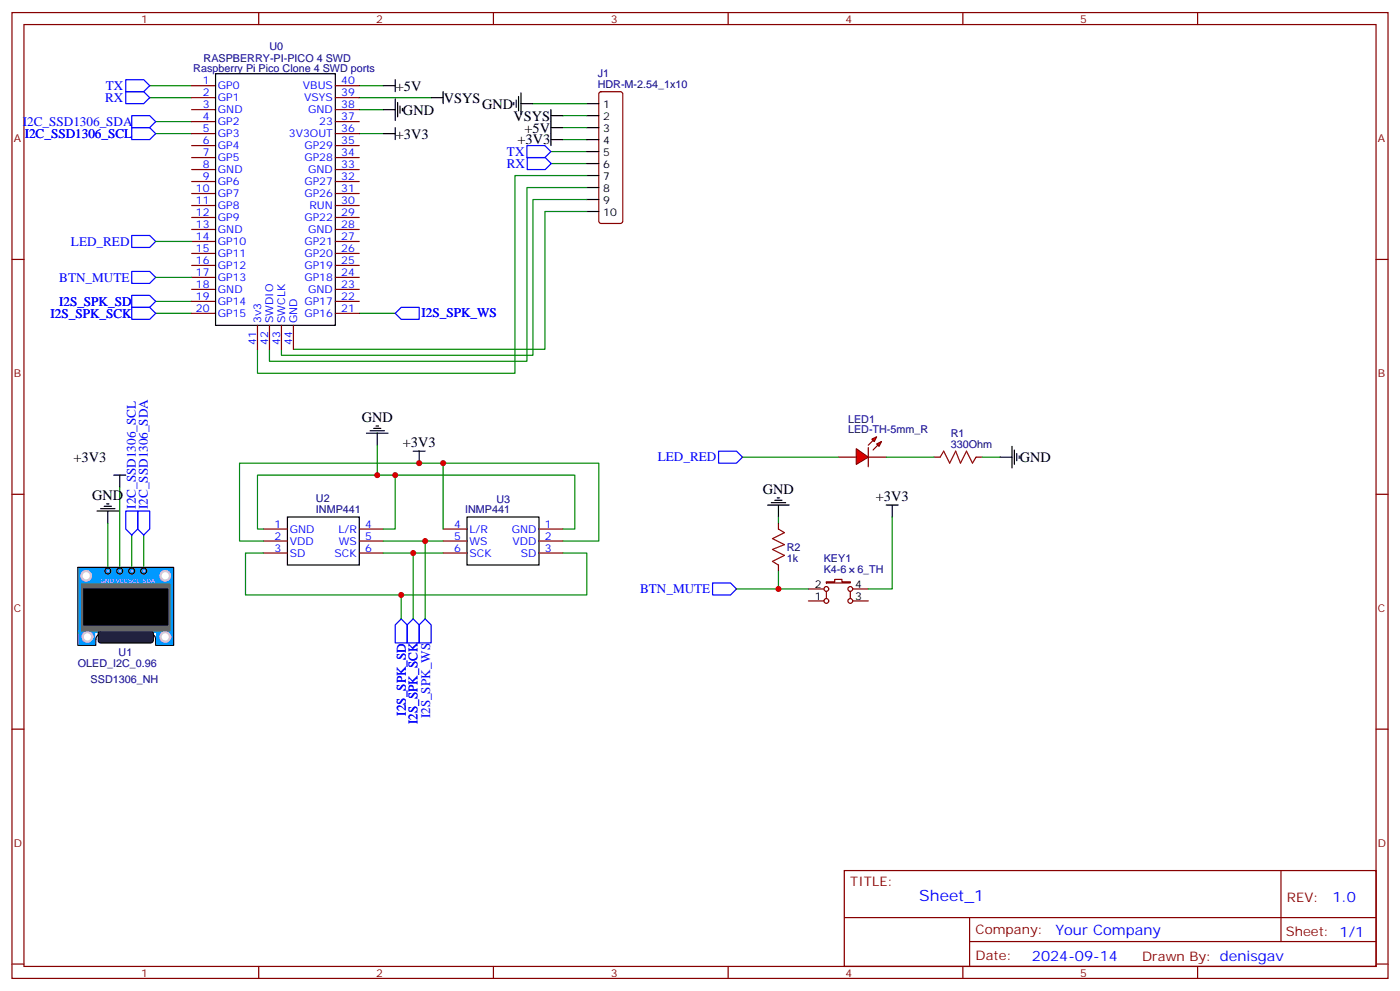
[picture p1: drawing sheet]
<svg xmlns="http://www.w3.org/2000/svg" width="412mm" height="292mm" viewBox="0 0 412 292" stroke-linecap="round" stroke-linejoin="round" font-family="sans-serif">
<g fill="none" stroke="#870000" stroke-width=".35">
<path d="M3.5 3.7h405.4v284.3h-405.4zM7.1 7.2h398.2v277.3h-398.2zM76.2 3.7v3.5M145.3 3.7v3.5M214.5 3.7v3.5M283.6 3.7v3.5M352.8 3.7v3.5M56.4 25.2h7.1M56.4 28.8h7.1M56.4 32.3h7.1M56.4 35.8h7.1M56.4 39.3h7.1"/>
<path d="M98.8 25.2h7M98.8 28.8h7M98.8 32.3h7M98.8 35.8h7M98.8 39.3h7M176.6 27.2l.5-.2h5.6l.5 .2 .2 .5v37.4l-.2 .5-.5 .2h-5.6l-.5-.2-.2-.5v-37.4zM56.4 42.9h7.1M56.4 46.4h7.1M56.4 49.9h7.1M56.4 53.4h7.1M56.4 57h7.1M98.8 42.9h7"/>
<path d="M98.8 46.4h7M98.8 49.9h7M98.8 53.4h7M98.8 57h7M3.5 76.4h3.6M56.4 60.5h7.1M56.4 64h7.1M56.4 67.6h7.1M56.4 71.1h7.1M56.4 74.6h7.1M56.4 78.1h7.1M98.8 60.5h7"/>
<path d="M98.8 64h7M98.8 67.6h7M98.8 71.1h7M98.8 74.6h7M98.8 78.1h7M405.3 76.4h3.6M56.4 81.7h7.1M56.4 85.2h7.1M56.4 88.7h7.1M56.4 92.3h7.1M75.8 95.8v7M79.4 95.8v7"/>
<path d="M82.9 95.8v7M86.4 95.8v7M98.8 81.7h7M98.8 85.2h7M98.8 88.7h7M98.8 92.3h7M3.5 145.5h3.6M405.3 145.5h3.6M3.5 214.7h3.6M405.3 214.7h3.6M248.7 256.3h156.6v28.2h-156.6zM377.3 256.3v20.9"/>
<path d="M248.7 270.1h156.5M285.6 277.2h119.6M285.6 270.1v14.2M3.5 283.8h3.6M76.2 284.5v3.5M145.3 284.5v3.5M214.5 284.5v3.5M283.6 284.5v3.5M352.8 284.5v3.5M405.3 283.8h3.6"/>
</g>
<g fill="none" stroke="#008700" stroke-width=".35">
<path d="M44.1 28.8h12.3M44.1 25.2h12.3M45.9 39.3h10.5M45.9 35.8h10.5M105.8 28.8h21.2M105.8 25.2h7.1M105.8 39.3h7.1M105.8 32.3h7.1M157 30.5h15.9M165.8 37.6h7.1M165.8 34h7.1M162.3 44.6h10.6"/>
<path d="M162.3 48.2h10.6M165.8 41.1h7.1M172.9 58.7h-15.9v45.9h-74.1v-1.8M172.9 55.2h-17.7v51.2h-75.8v-3.6M172.9 51.7h-21.2v58.2h-75.9v-7.1M172.9 62.3h-12.4v40.5h-74.1M45.9 92.3h10.5M45.9 88.7h10.5M105.8 92.3h10.6M31.7 154v14.1M35.3 143.4v24.7M38.8 157.5v10.6"/>
<path d="M42.3 157.5v10.6"/>
</g>
<g fill="none" stroke="#000" stroke-width=".35">
<path d="M63.5 21.7h35.3v74.1h-35.3zM112.9 39.3h3.5M112.9 32.3h3.5M112.9 25.2h3.5M116.4 23.5v3.5M116.4 29.1v6.4M116.4 37.6v3.5M117.1 30.2v4.2M117.8 31.2v2.1M118.5 31.9v.7M127 28.8h3.5M130.5 27v3.5"/>
<path d="M151.3 30.2v.7M152 29.5v2.1M152.8 28.4v4.2M153.5 30.5h3.5M153.5 27.3v6.4M162.3 32.3v10.6M162.3 34h3.5M162.3 37.6h3.5M172.9 30.5h3.5M172.9 34h3.5M172.9 37.6h3.5M162.3 41.1h3.5"/>
<path d="M172.9 41.1h3.5M172.9 44.6h3.5M172.9 48.2h3.5M172.9 51.7h3.5M172.9 55.2h3.5M172.9 58.7h3.5M172.9 62.3h3.5M33.5 139.9h3.5M35.3 139.9v3.5M28.6 150.5h6.3M29.6 149.8h4.3M30.7 149h2.1"/>
<path d="M31.4 148.3h.7M31.7 150.5v3.5"/>
</g>
<path d="M37 27h5.3l1.8 1.8-1.8 1.7h-5.3zM37 23.5h5.3l1.8 1.7-1.8 1.8h-5.3zM38.8 34h5.3l1.8 1.8-1.8 1.8h-5.3zM38.8 37.6h5.3l1.8 1.7-1.8 1.8h-5.3zM155.2 42.9h5.3l1.8 1.7-1.8 1.8h-5.3zM155.3 46.4h5.3l1.8 1.8-1.8 1.7h-5.3zM38.8 87h5.3l1.8 1.7-1.8 1.8h-5.3zM38.8 90.5h5.3l1.8 1.8-1.8 1.7h-5.3zM116.4 92.3l1.8-1.8h5.3v3.5h-5.3zM37 150.5h3.6v5.3l-1.8 1.7-1.8-1.7zM40.6 150.5h3.5v5.3l-1.8 1.7-1.7-1.7z" fill="none" stroke="#00f" stroke-width=".35"/>
<path d="M22.9 167h28.3v19.4h-28.3z" fill="#09f" stroke="#fff" stroke-width=".35"/>
<path d="M22.9 167h28.3v23h-5.3v-1.8" fill="none" stroke="#000" stroke-width=".35"/>
<g fill="#fff">
<circle cx="42.3" cy="168.1" r=".18"/>
<circle cx="38.8" cy="168.1" r=".18"/>
<circle cx="31.7" cy="168.1" r=".18"/>
<circle cx="35.3" cy="168.1" r=".18"/>
</g>
<g fill="#fff" stroke="#ccc" stroke-width=".71">
<circle cx="25.4" cy="169.5" r="1.41"/>
<circle cx="48.7" cy="169.5" r="1.41"/>
</g>
<path d="M30.2 186.4a1.91 1.91 0 0 0-2 1.8M44.1 186.4a1.91 1.91 0 0 1 1.8 2" fill="none" stroke="#000" stroke-width=".35"/>
<path d="M30 186.4h14.1z" fill="#09f" stroke="#000" stroke-width=".35"/>
<g fill="none" stroke="#000" stroke-width=".35">
<path d="M22.9 167v23h5.3v-1.8"/>
<circle cx="31.8" cy="168.1" r=".88"/>
<circle cx="35.3" cy="168.1" r=".88"/>
<circle cx="38.8" cy="168.1" r=".88"/>
<circle cx="42.3" cy="168.1" r=".88"/>
</g>
<path d="M46.2 185.4h4.6v4.2h-4.6z" fill="#09f" stroke="#09f" stroke-width=".35"/>
<circle cx="48.7" cy="187.5" r="1.41" fill="#fff" stroke="#ccc" stroke-width=".71"/>
<path d="M23.3 185.4h4.6v4.2h-4.6z" fill="#09f" stroke="#09f" stroke-width=".35"/>
<circle cx="25.8" cy="187.5" r="1.41" fill="#fff" stroke="#ccc" stroke-width=".71"/>
<path d="M29.2 185.9l.4-.2h14.8l.7 .5 .1 2.4-.3 .5-.5 .2h-14.8l-.5-.3-.2-.4v-2.2z" fill="#333" stroke="#000" stroke-width=".35"/>
<path d="M24 172h26.1v13.7h-26.1z" fill="#666" stroke="#666" stroke-width=".35"/>
<path d="M24.7 173.4h24.7v10.6h-24.7z" fill="#000" stroke="#000" stroke-width=".35"/>
<path d="M107.9 127.5h6.4M109 126.8h4.2M110.1 126.1h2.1M110.8 125.4h.7M111.1 127.5v3.6M121.7 132.8h3.5M123.5 132.8v3.5M84.7 152.2h21.1v14.1h-21.1zM137.6 152.2h21.1v14.1h-21.1z" fill="none" stroke="#000" stroke-width=".35"/>
<path d="M77.6 155.8h7.1M77.6 159.3h7.1M105.8 155.8h7.1M105.8 159.3h7.1M130.5 155.8h7.1M130.5 159.3h7.1M158.7 155.8h7.1M158.7 159.3h7.1M77.6 162.8h7.1M105.8 162.8h7.1M130.5 162.8h7.1M158.7 162.8h7.1" fill="none" stroke="#870000" stroke-width=".35"/>
<path d="M118.2 182.2l1.7 1.8v5.3h-3.5v-5.3zM119.9 184l1.8-1.8 1.8 1.8v5.3h-3.6zM125.2 182.2l1.8 1.8v5.3h-3.5v-5.3z" fill="none" stroke="#00f" stroke-width=".35"/>
<path d="M111.1 131.1v8.8M116.4 139.9v15.9h-3.5M130.5 136.3v19.5M77.6 155.8h-1.8v-15.9h93.5v15.9h-3.5M112.9 159.3h12.3M130.5 159.3h-5.3v22.9M77.6 162.8h-5.3v12.4h45.9v7M112.9 162.8h8.8v19.4M121.7 162.8h8.8M165.8 162.8h7.1v12.4h-54.7" fill="none" stroke="#008700" stroke-width=".35"/>
<g fill="#f00" stroke="#870000" stroke-width=".35">
<path d="M252.2 132.1l3.6 2.5-3.6 2.1z"/>
<path d="M255.8 131.8v5.6z"/>
</g>
<g fill="#870000" stroke="#870000" stroke-width=".35">
<path d="M255.8 131.1l1.4-1.5z"/>
<path d="M257.2 132.5l1.4-1.4z"/>
</g>
<g fill="#f00" stroke="#870000" stroke-width=".35">
<path d="M256.8 129.3l1.4-.7-.7 1.4z"/>
<path d="M258.2 130.7l1.4-.7-.7 1.4z"/>
</g>
<g fill="none" stroke="#870000" stroke-width=".35">
<path d="M246.9 134.6h5.3M255.8 134.6h5.3M275.2 134.6h1.7M287.5 134.6h1.8M229.3 154v1.8M229.3 166.3v1.8M238.1 176.9h4.6M238.1 173.4h4.6M243.4 171.3h2.5v-.7h2.1v.7h2.5v.3h-7.1zM243.4 174.1v2.1M250.5 174.1v2.1M251.2 176.9h4.6"/>
<path d="M251.2 173.4h4.6"/>
<circle cx="243.4" cy="173.4" r=".71"/>
<circle cx="243.4" cy="176.9" r=".71"/>
<circle cx="250.5" cy="173.4" r=".71"/>
<circle cx="250.5" cy="176.9" r=".71"/>
</g>
<path d="M276.9 134.6l1.1-1.8 1.8 3.5 1.7-3.5 1.4 3.5 1.8-3.5 1.8 3.5 1-1.7M229.3 155.8l1.8 1-3.6 1.8 3.6 1.7-3.6 1.4 3.6 1.8-3.6 1.8 1.8 1" fill="none" stroke="#a10000" stroke-width=".35"/>
<path d="M38.8 69.3h5.3l1.8 1.8-1.8 1.7h-5.3zM38.8 79.9h5.3l1.8 1.8-1.8 1.7h-5.3zM211.7 132.8h5.3l1.7 1.8-1.7 1.7h-5.3zM209.9 171.6h5.3l1.8 1.8-1.8 1.8h-5.3z" fill="none" stroke="#00f" stroke-width=".35"/>
<path d="M294.6 134.6h3.5M298.1 131.4v6.4M298.8 132.5v4.2M299.5 133.5v2.1M300.2 134.2v.7M226.1 148.7h6.4M227.2 148h4.2M228.2 147.3h2.2M229 146.6h.7M229.3 148.7v3.5M261.1 148.7h3.5M262.8 148.7v3.5" fill="none" stroke="#000" stroke-width=".35"/>
<path d="M45.9 71.1h10.5M45.9 81.7h10.5M218.7 134.6h28.2M261.1 134.6h14.1M289.3 134.6h5.3M77.6 159.3h-7v-23h105.8v23h-10.6M229.3 152.2v1.8M262.8 152.2v21.2h-7M217 173.4h21.1M229.3 168.1v5.3" fill="none" stroke="#008700" stroke-width=".35"/>
<g fill="#c00">
<circle cx="111.1" cy="139.9" r=".88"/>
<circle cx="118.2" cy="175.2" r=".88"/>
<circle cx="121.7" cy="162.8" r=".88"/>
<circle cx="125.2" cy="159.3" r=".88"/>
<circle cx="116.4" cy="139.9" r=".88"/>
<circle cx="229.3" cy="173.4" r=".88"/>
<circle cx="130.5" cy="136.3" r=".88"/>
<circle cx="123.5" cy="136.3" r=".88"/>
</g>
<text font-size="4.6" fill="#00f" x="270.8" y="265.3">Sheet_1</text>
<g font-size="4.2">
<text x="116.6" y="26.7">+5V</text>
<text x="118.7" y="33.8">GND</text>
<text x="130.7" y="30.2">VSYS</text>
<text x="142" y="32">GND</text>
<text x="151.3" y="35.5">VSYS</text>
<text x="116.6" y="40.8">+3V3</text>
<text x="154.5" y="39.1">+5V</text>
<text x="152.4" y="42.5">+3V3</text>
<text x="106.5" y="124.2">GND</text>
<text x="118.6" y="131.6">+3V3</text>
<text x="21.6" y="136">+3V3</text>
<text x="300.4" y="136">GND</text>
<text x="27.2" y="147.3">GND</text>
<text x="224.7" y="145.4">GND</text>
<text x="258" y="147.5">+3V3</text>
</g>
<g font-size="4.2" fill="#00f">
<text x="392.5" y="265.6">1.0</text>
<text x="310.9" y="275.1">Your Company</text>
<text x="304" y="282.9">2024-09-14</text>
</g>
<g font-size="3.9" fill="#00f">
<text x="31.2" y="26.5">TX</text>
<text x="31" y="30">RX</text>
<text x="6.7" y="37.1">I2C_SSD1306_SDA</text>
<text x="7.3" y="40.7">I2C_SSD1306_SCL</text>
<text x="149.3" y="45.9">TX</text>
<text x="149.3" y="49.4">RX</text>
<text x="20.9" y="72.4">LED_RED</text>
<text x="17.5" y="82.9">BTN_MUTE</text>
<text x="14.9" y="93.6">I2S_SPK_SCK</text>
<text x="17.4" y="90">I2S_SPK_SD</text>
<text x="124.2" y="93.4">I2S_SPK_WS</text>
<text x="193.8" y="135.9">LED_RED</text>
<text x="40" y="149.8" transform="rotate(-90 40 149.8)">I2C_SSD1306_SCL</text>
<text x="43.5" y="149.9" transform="rotate(-90 43.5 149.9)">I2C_SSD1306_SDA</text>
<text x="188.6" y="174.7">BTN_MUTE</text>
<text x="119.5" y="210.7" transform="rotate(-90 119.5 210.7)">I2S_SPK_SD</text>
<text x="123" y="213.2" transform="rotate(-90 123 213.2)">I2S_SPK_SCK</text>
<text x="126.7" y="211.5" transform="rotate(-90 126.7 211.5)">I2S_SPK_WS</text>
</g>
<g font-size="3.9" fill="#800">
<text x="250.5" y="260.9">TITLE:</text>
<text x="379.1" y="265.6">REV:</text>
<text x="287.4" y="275.1">Company:</text>
<text x="378.7" y="275.7">Sheet: 1/1</text>
<text x="287.4" y="282.8">Date:</text>
<text x="336.4" y="282.8">Drawn By: denisgav</text>
</g>
<g font-size="3.2" fill="#800">
<text x="41.6" y="6.7">1</text>
<text x="110.8" y="6.7">2</text>
<text x="179.9" y="6.7">3</text>
<text x="249.1" y="6.7">4</text>
<text x="318.2" y="6.7">5</text>
<text x="4.1" y="41.8">A</text>
<text x="405.9" y="41.8">A</text>
<text x="4.1" y="110.9">B</text>
<text x="405.9" y="110.9">B</text>
<text x="4.1" y="180.1">C</text>
<text x="405.9" y="180.1">C</text>
<text x="4.1" y="249.2">D</text>
<text x="405.9" y="249.2">D</text>
<text x="41.6" y="287.5">1</text>
<text x="110.8" y="287.5">2</text>
<text x="179.9" y="287.5">3</text>
<text x="249.1" y="287.5">4</text>
<text x="318.2" y="287.5">5</text>
</g>
<g font-size="3.2" fill="#000080">
<text x="79.4" y="14.6">U0</text>
<text x="56.9" y="21.1">Raspberry Pi Pico Clone 4 SWD ports</text>
<text x="60" y="18.2">RASPBERRY-PI-PICO 4 SWD</text>
<text x="176.1" y="22.8">J1</text>
<text x="176.1" y="25.9">HDR-M-2.54_1x10</text>
<text x="249.8" y="124.5">LED1</text>
<text x="249.8" y="127.5">LED-TH-5mm_R</text>
<text x="280" y="131.8">330Ohm</text>
<text x="280" y="128.7">R1</text>
<text x="93.1" y="147.9">U2</text>
<text x="146.2" y="148.1">U3</text>
<text x="93.1" y="151">INMP441</text>
<text x="137" y="151.2">INMP441</text>
<text x="231.8" y="165.3">1k</text>
<text x="231.8" y="162.3">R2</text>
<text x="242.7" y="165.6">KEY1</text>
<text x="242.7" y="168.6">K4-6</text>
<text x="252.5" y="168.6">6_TH</text>
<text x="22.9" y="196.3">OLED_I2C_0.96</text>
<text x="34.9" y="193.3">U1</text>
<text x="26.7" y="201">SSD1306_NH</text>
</g>
<g font-size="3.2" fill="#00f">
<text x="59.7" y="24.9">1</text>
<text x="59.7" y="28.4">2</text>
<text x="64.2" y="26.3">GP0</text>
<text x="64.2" y="29.8">GP1</text>
<text x="89.2" y="26.3">VBUS</text>
<text x="89.6" y="29.8">VSYS</text>
<text x="100.5" y="28.4">39</text>
<text x="100.5" y="24.9">40</text>
<text x="59.7" y="31.9">3</text>
<text x="59.7" y="35.5">4</text>
<text x="64.2" y="33.3">GND</text>
<text x="90.8" y="33.3">GND</text>
<text x="100.5" y="35.5">37</text>
<text x="100.5" y="31.9">38</text>
<text x="59.7" y="39">5</text>
<text x="64.2" y="36.9">GP2</text>
<text x="64.2" y="40.4">GP3</text>
<text x="85.1" y="40.4">3V3OUT</text>
<text x="94" y="36.9">23</text>
<text x="100.5" y="39">36</text>
<text x="59.7" y="42.5">6</text>
<text x="59.7" y="46">7</text>
<text x="64.2" y="43.9">GP4</text>
<text x="64.2" y="47.4">GP5</text>
<text x="89.7" y="47.4">GP28</text>
<text x="89.7" y="43.9">GP29</text>
<text x="100.5" y="46">34</text>
<text x="100.5" y="42.5">35</text>
<text x="59.7" y="49.6">8</text>
<text x="59.7" y="53.1">9</text>
<text x="64.2" y="51">GND</text>
<text x="90.8" y="51">GND</text>
<text x="100.5" y="53.1">32</text>
<text x="100.5" y="49.6">33</text>
<text x="57.7" y="56.6">10</text>
<text x="64.2" y="54.5">GP6</text>
<text x="64.2" y="58">GP7</text>
<text x="89.7" y="58">GP26</text>
<text x="89.7" y="54.5">GP27</text>
<text x="100.5" y="56.6">31</text>
<text x="57.7" y="60.1">11</text>
<text x="57.7" y="63.7">12</text>
<text x="64.2" y="61.6">GP8</text>
<text x="64.2" y="65.1">GP9</text>
<text x="89.7" y="65.1">GP22</text>
<text x="91.2" y="61.6">RUN</text>
<text x="100.5" y="63.7">29</text>
<text x="100.5" y="60.1">30</text>
<text x="57.7" y="67.2">13</text>
<text x="57.7" y="70.7">14</text>
<text x="64.2" y="68.6">GND</text>
<text x="90.8" y="68.6">GND</text>
<text x="100.5" y="70.7">27</text>
<text x="100.5" y="67.2">28</text>
<text x="57.7" y="74.3">15</text>
<text x="57.7" y="77.8">16</text>
<text x="64.2" y="72.1">GP10</text>
<text x="64.2" y="75.7">GP11</text>
<text x="89.7" y="75.7">GP20</text>
<text x="89.7" y="72.1">GP21</text>
<text x="100.5" y="77.8">25</text>
<text x="100.5" y="74.3">26</text>
<text x="57.7" y="81.3">17</text>
<text x="64.2" y="79.2">GP12</text>
<text x="64.2" y="82.7">GP13</text>
<text x="89.7" y="82.7">GP18</text>
<text x="89.7" y="79.2">GP19</text>
<text x="100.5" y="81.3">24</text>
<text x="57.7" y="84.8">18</text>
<text x="57.7" y="88.4">19</text>
<text x="64.2" y="86.3">GND</text>
<text x="64.2" y="89.8">GP14</text>
<text x="89.7" y="89.8">GP17</text>
<text x="90.8" y="86.3">GND</text>
<text x="100.5" y="88.4">22</text>
<text x="100.5" y="84.8">23</text>
<text x="57.7" y="91.9">20</text>
<text x="64.2" y="93.3">GP15</text>
<text x="76.9" y="95.1" transform="rotate(-90 76.9 95.1)">3v3</text>
<text x="80.4" y="95.1" transform="rotate(-90 80.4 95.1)">SWDIO</text>
<text x="84" y="95.1" transform="rotate(-90 84 95.1)">SWCLK</text>
<text x="87.5" y="95.1" transform="rotate(-90 87.5 95.1)">GND</text>
<text x="89.7" y="93.3">GP16</text>
<text x="100.5" y="91.9">21</text>
<text x="75.5" y="101.6" transform="rotate(-90 75.5 101.6)">41</text>
<text x="79" y="101.6" transform="rotate(-90 79 101.6)">42</text>
<text x="82.5" y="101.6" transform="rotate(-90 82.5 101.6)">43</text>
<text x="86.1" y="101.6" transform="rotate(-90 86.1 101.6)">44</text>
<text x="80.9" y="155.4">1</text>
<text x="107.6" y="155.4">4</text>
<text x="133.8" y="155.4">4</text>
<text x="160.5" y="155.4">1</text>
<text x="80.9" y="158.9">2</text>
<text x="85.4" y="156.8">GND</text>
<text x="85.4" y="160.3">VDD</text>
<text x="99.7" y="156.8">L/R</text>
<text x="99.8" y="160.3">WS</text>
<text x="107.6" y="158.9">5</text>
<text x="133.8" y="158.9">5</text>
<text x="138.3" y="160.3">WS</text>
<text x="138.3" y="156.8">L/R</text>
<text x="150.8" y="156.8">GND</text>
<text x="151" y="160.3">VDD</text>
<text x="160.5" y="158.9">2</text>
<text x="80.9" y="162.5">3</text>
<text x="85.4" y="163.9">SD</text>
<text x="98.5" y="163.9">SCK</text>
<text x="107.6" y="162.5">6</text>
<text x="133.8" y="162.5">6</text>
<text x="138.3" y="163.9">SCK</text>
<text x="153.4" y="163.9">SD</text>
<text x="160.5" y="162.5">3</text>
</g>
<g font-size="3.2">
<text x="177.7" y="31.9">1</text>
<text x="177.7" y="35.5">2</text>
<text x="177.7" y="39">3</text>
<text x="177.7" y="42.5">4</text>
<text x="177.7" y="46">5</text>
<text x="177.7" y="49.6">6</text>
<text x="177.7" y="53.1">7</text>
<text x="177.7" y="56.6">8</text>
<text x="177.7" y="60.1">9</text>
<text x="177.7" y="63.7">10</text>
<text x="240" y="173">2</text>
<text x="251.9" y="173">4</text>
<text x="240" y="176.6">1</text>
<text x="251.9" y="176.6">3</text>
</g>
<text font-size="1.8" fill="#fff" x="29.6" y="171.6">GND VCCSCL SDA</text>
</svg>
